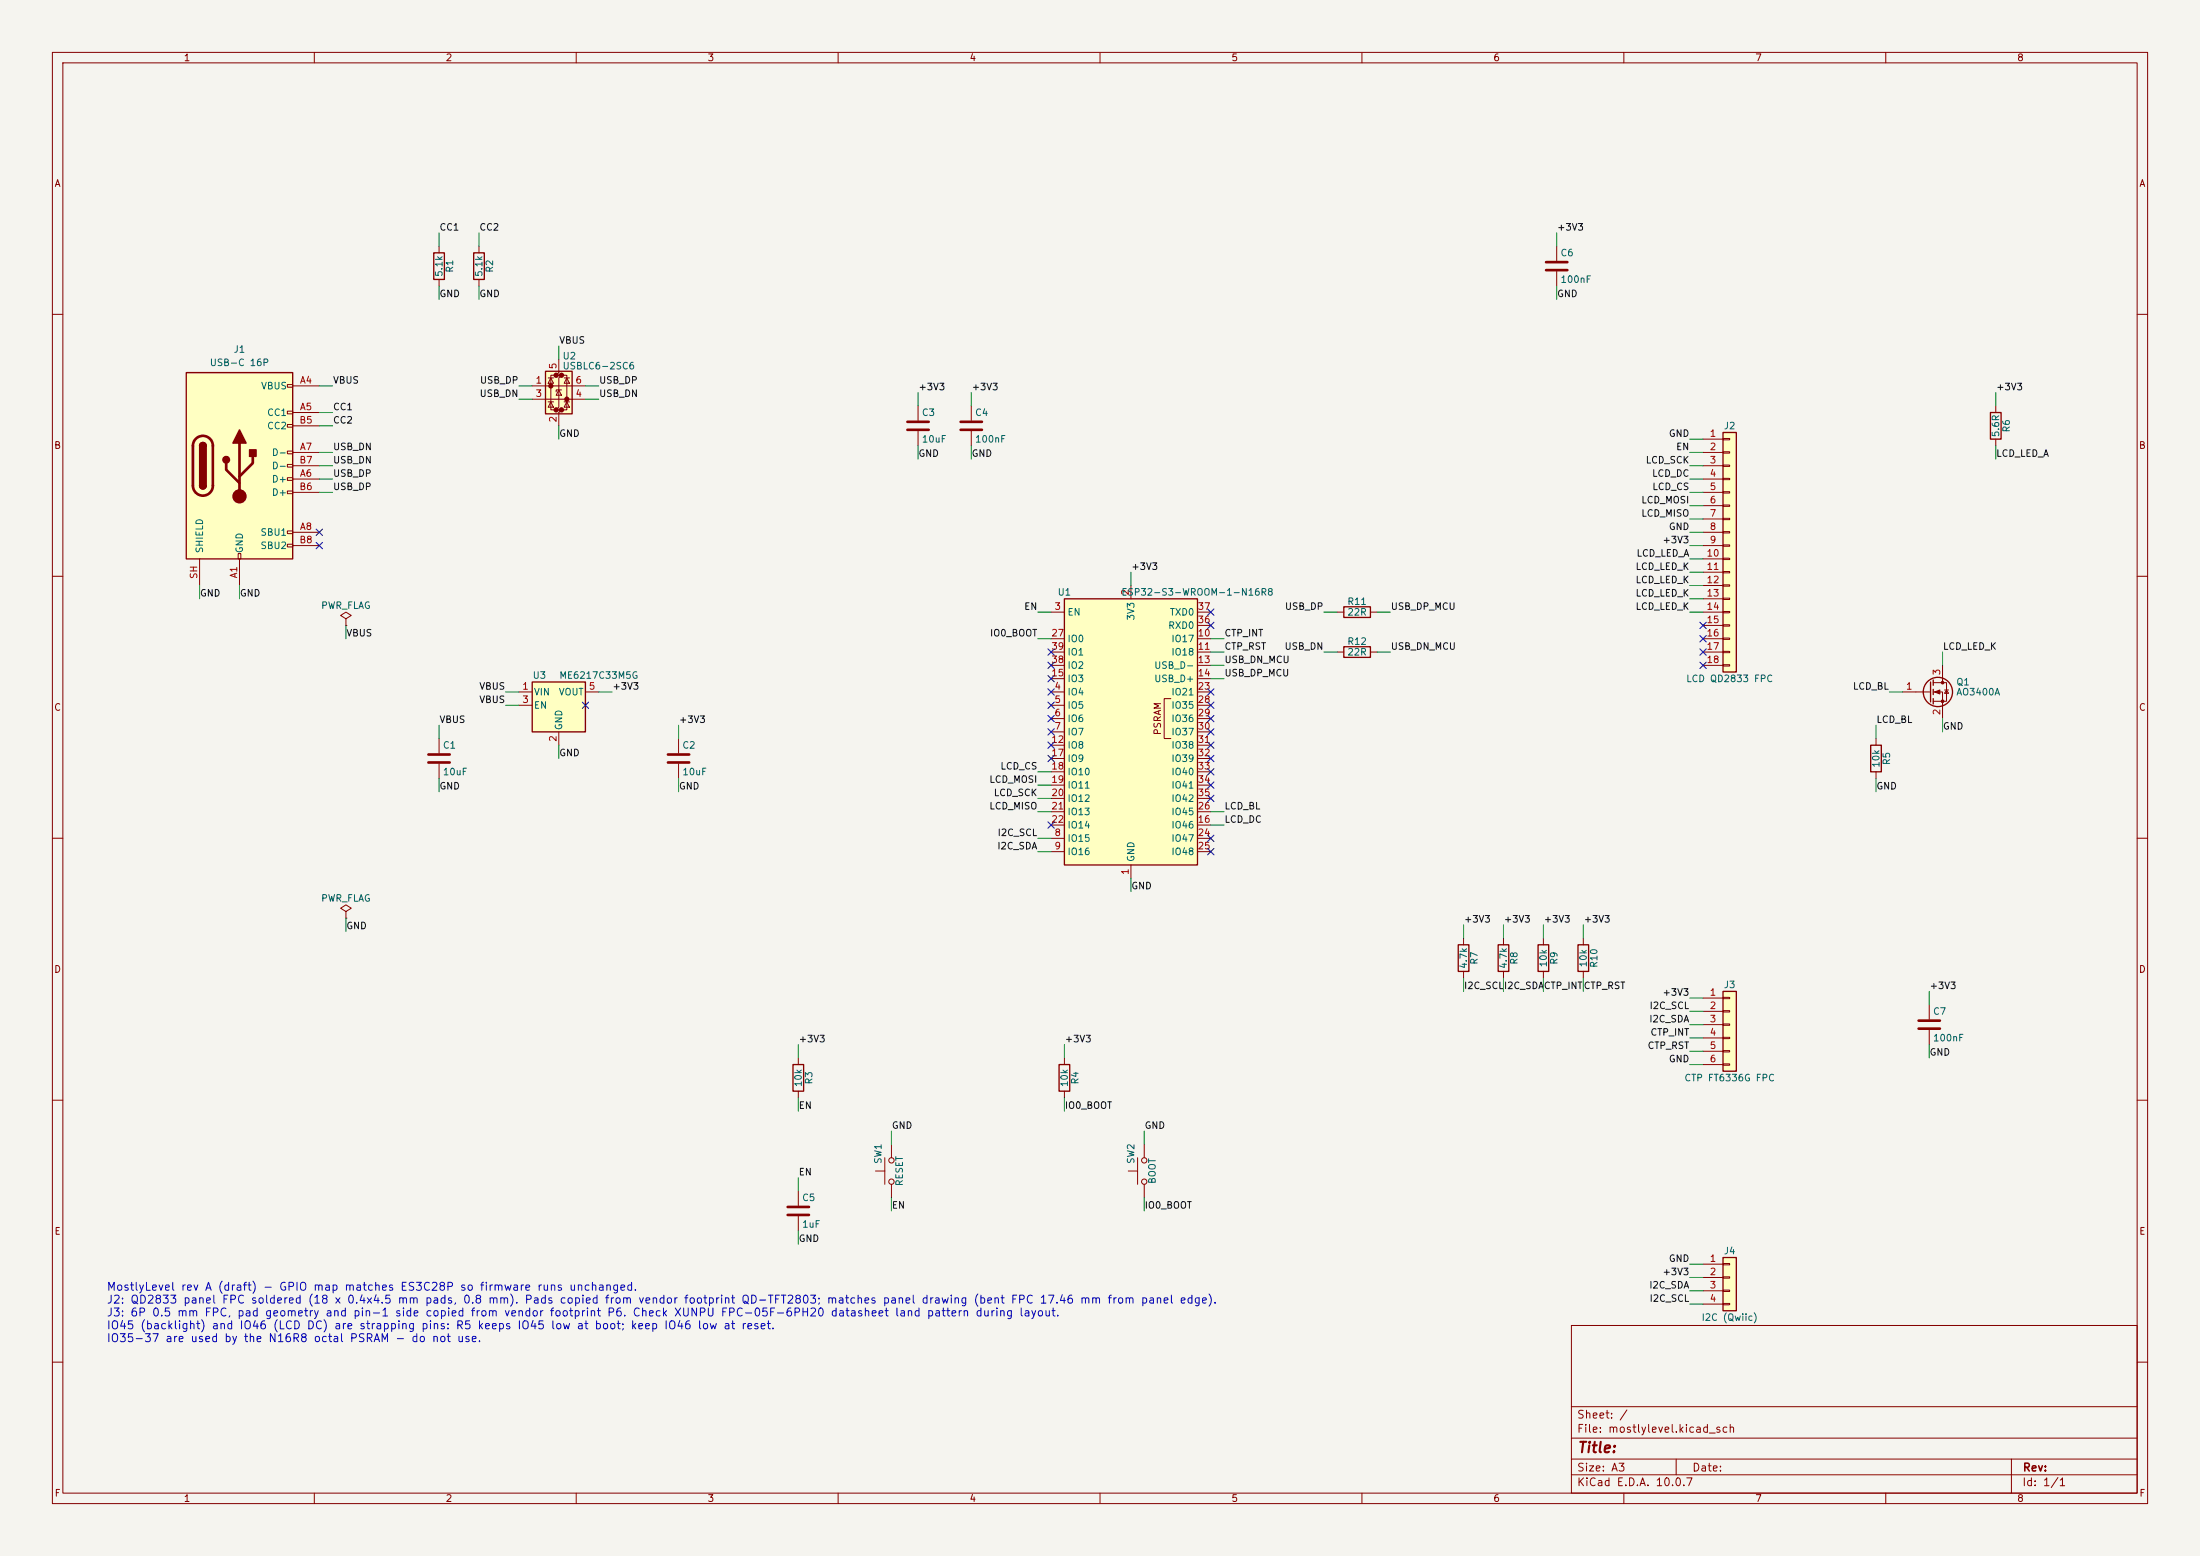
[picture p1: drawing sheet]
<svg xmlns="http://www.w3.org/2000/svg" width="420mm" height="297mm" viewBox="0 0 420 297" stroke-linecap="round" stroke-linejoin="round" font-family="sans-serif">
<path d="M0 0h420v297h-420z" fill="#f5f4ef" stroke="#f5f4ef" stroke-width=".19"/>
<g fill="none" stroke="#840000" stroke-width=".19">
<path d="M10 10h400v277h-400zM12 12h396v273h-396zM60 10v2M110 10v2M160 10v2M210 10v2M260 10v2M310 10v2M360 10v2M297.2 47v2.8M297.2 51.8v2.8M10 60h2"/>
<path d="M408 60h2M10 110h2M408 110h2M10 160h2M408 160h2M10 210h2M408 210h2M300 253h108v32h-108zM10 260h2M300 278.5h108M300 274.5h108M300 268.5h108"/>
<path d="M320 278.5v3M384 278.5v6.5M408 260h2M60 285v2M110 285v2M160 285v2M210 285v2M260 285v2M300 281.5h108M310 285v2M360 285v2"/>
</g>
<path d="M295.1 50h4.1M295.1 51.6h4.1" fill="none" stroke="#840000" stroke-width=".51"/>
<path d="M203.2 114.3h25.4v50.8h-25.4z" fill="#ffffc2"/>
<path d="M203.2 114.3h25.4v50.8h-25.4zM256.5 115.8h5.1v2.1h-5.1zM256.5 123.4h5.1v2.1h-5.1z" fill="none" stroke="#840000" stroke-width=".25"/>
<g fill="none" stroke="#840000" stroke-width=".19">
<path d="M200.7 116.8h2.5M215.9 111.8v2.5M228.6 116.8h2.5M228.6 119.4h2.5M255.3 116.8h1.2M261.6 116.8h1.3M200.7 132.1h2.5M200.7 134.6h2.5M200.7 137.2h2.5M200.7 139.7h2.5M200.7 121.9h2.5M200.7 124.5h2.5"/>
<path d="M200.7 127h2.5M200.7 129.5h2.5M223.5 133.4h-1.3v7.6h1.3M228.6 132.1h2.5M228.6 134.6h2.5M228.6 137.2h2.5M228.6 139.7h2.5M228.6 121.9h2.5M228.6 124.5h2.5M228.6 127h2.5M228.6 129.5h2.5M255.3 124.5h1.2"/>
<path d="M261.6 124.5h1.3M200.7 142.2h2.5M200.7 157.5h2.5M200.7 144.8h2.5M200.7 147.3h2.5M200.7 149.9h2.5M200.7 152.4h2.5M200.7 154.9h2.5M228.6 142.2h2.5M228.6 157.5h2.5M228.6 144.8h2.5M228.6 147.3h2.5"/>
<path d="M228.6 149.9h2.5M228.6 152.4h2.5M228.6 154.9h2.5M200.7 160h2.5M200.7 162.6h2.5M215.9 165.1v2.5M228.6 160h2.5M228.6 162.6h2.5"/>
</g>
<path d="M328.9 82.6h2.6v45.7h-2.6z" fill="#ffffc2"/>
<path d="M328.9 82.6h2.6v45.7h-2.6zM301.2 180.3h2.1v5.1h-2.1z" fill="none" stroke="#840000" stroke-width=".25"/>
<g fill="none" stroke="#840000" stroke-width=".19">
<path d="M175.3 77.5v2.8M185.4 77.5v2.8M175.3 82.3v2.8M185.4 82.3v2.8M325.1 83.8h3.8M325.1 86.4h3.8M325.1 88.9h3.8M325.1 91.4h3.8M325.1 94h3.8M325.1 96.5h3.8M325.1 99.1h3.8M328.9 83.7h1.3v.2h-1.3z"/>
<path d="M328.9 86.2h1.3v.3h-1.3zM328.9 88.8h1.3v.2h-1.3zM328.9 91.3h1.3v.3h-1.3zM328.9 93.9h1.3v.2h-1.3zM328.9 96.4h1.3v.2h-1.3zM328.9 98.9h1.3v.3h-1.3zM325.1 101.6h3.8M325.1 104.1h3.8M325.1 106.7h3.8M325.1 109.2h3.8M325.1 111.8h3.8M325.1 114.3h3.8"/>
<path d="M325.1 116.8h3.8M325.1 119.4h3.8M328.9 101.5h1.3v.2h-1.3zM328.9 104h1.3v.3h-1.3zM328.9 106.6h1.3v.2h-1.3zM328.9 109.1h1.3v.2h-1.3zM328.9 111.6h1.3v.3h-1.3zM328.9 114.2h1.3v.2h-1.3zM328.9 116.7h1.3v.3h-1.3zM328.9 119.3h1.3v.2h-1.3zM325.1 121.9h3.8M325.1 124.5h3.8"/>
<path d="M325.1 127h3.8M328.9 121.8h1.3v.2h-1.3zM328.9 124.3h1.3v.3h-1.3zM328.9 126.9h1.3v.2h-1.3zM302.3 179.1v1.2M302.3 185.4v1.3"/>
</g>
<path d="M173.2 80.5h4.1M173.2 82h4.1M183.4 80.5h4.1M183.4 82h4.1" fill="none" stroke="#840000" stroke-width=".51"/>
<path d="M35.6 71.1h20.3v35.6h-20.3z" fill="#ffffc2"/>
<g fill="none" stroke="#840000" stroke-width=".19">
<path d="M91.4 47v1.3M91.4 53.3v1.3M54.9 73.4h1v.5h-1zM54.9 78.5h1v.5h-1zM55.9 73.7h5.1M55.9 78.7h5.1M54.9 81h1v.5h-1zM54.9 86.1h1v.5h-1zM54.9 88.6h1v.6h-1zM54.9 91.2h1v.5h-1zM54.9 93.7h1v.5h-1zM55.9 91.4h5.1"/>
<path d="M55.9 86.4h5.1M55.9 81.3h5.1M55.9 94h5.1M55.9 88.9h5.1M38.1 106.7v5.1M45.5 105.7h.5v1h-.5zM45.7 106.7v5.1M54.9 101.3h1v.6h-1zM54.9 103.9h1v.5h-1zM55.9 101.6h5.1M55.9 104.1h5.1M66 118.1l1.1-.6-1.1-.7-1 .7 1 .6v1.3"/>
<path d="M66 119.4h.1M83.8 141v2.8M83.8 145.8v2.8M66 174l1.1-.6-1.1-.7-1 .7 1 .6v1.3M66 175.3h.1M279.4 179.1v1.2M287 179.1v1.2M294.6 179.1v1.2M279.4 185.4v1.3M287 185.4v1.3M294.6 185.4v1.3"/>
</g>
<path d="M90.4 48.3h2.1v5h-2.1zM35.6 71.1h20.3v35.6h-20.3zM38.1 85.1a.64 .64 0 0 1 .6-.6 .64 .64 0 0 1 .7 .6M38.1 92.7a.64 .64 0 0 0 .6 .6 .64 .64 0 0 0 .7-.6M278.4 180.3h2v5.1h-2zM286 180.3h2v5.1h-2zM293.6 180.3h2.1v5.1h-2.1z" fill="none" stroke="#840000" stroke-width=".25"/>
<path d="M37.4 83.8a1.9 1.9 0 0 1 2.1-.5 1.9 1.9 0 0 1 1.1 1.8v7.6a1.91 1.91 0 0 1-1.9 1.9 1.91 1.91 0 0 1-1.9-1.9v-7.8l.2-.6zM43.2 88.4v1.3l2.5 2.5M45.7 84.6v10.1M48.3 87.1v1.3l-2.6 2.5M81.8 144h4.1M81.8 145.5h4.1" fill="none" stroke="#840000" stroke-width=".51"/>
<g fill="#840000" stroke="#840000" stroke-width=".25">
<path d="M38.1 85.1h1.3v7.6h-1.3z"/>
<path d="M38.3 84.6a.64 .64 0 0 1 .7-.1 .64 .64 0 0 1 .4 .6h-1.3z"/>
<path d="M38.1 92.7h1.3a.64 .64 0 0 1-.7 .6 .64 .64 0 0 1-.6-.6z"/>
<path d="M45.7 82l1.3 2.6h-2.6z"/>
<path d="M47.6 85.9h1.3v1.2h-1.3z"/>
<circle cx="43.2" cy="87.8" r=".63"/>
</g>
<circle cx="45.7" cy="94.7" r="1.27" fill="#840000" stroke="#840000" stroke-width=".19"/>
<path d="M104.1 70.9h5.1v8.1h-5.1z" fill="#ffffc2"/>
<g fill="#840000" stroke="#840000" stroke-width=".51">
<circle cx="105.2" cy="73.7" r=".25"/>
<circle cx="106.2" cy="71.6" r=".25"/>
<circle cx="106.2" cy="78.2" r=".25"/>
<circle cx="107.2" cy="71.6" r=".25"/>
<circle cx="107.2" cy="78.2" r=".25"/>
<circle cx="108.2" cy="76.2" r=".25"/>
</g>
<g fill="none" stroke="#840000" stroke-width=".19">
<path d="M101.6 73.7h10.2M101.6 76.2h10.2M104.6 76.7h1.1M104.6 72.1h1.1M105.2 72.1l.5 1.1h-1.1zM105.2 76.7l.5 1h-1.1zM106.2 71.6h-1v6.6h1M106.7 68.6v2.5l-.5 .5h1l-.5 .5v5.6l-.5 .5h1l-.5 .5v2.6M106.7 74.4l.5 1h-1zM107.2 74.4h-1v.4M107.2 71.6h1v6.6h-1M107.7 76.7h1"/>
<path d="M107.7 72.1h1M108.2 72.1l.5 1.1h-1zM108.2 76.7l.5 1h-1z"/>
</g>
<path d="M104.1 70.9h5.1v8.1h-5.1z" fill="none" stroke="#840000" stroke-width=".25"/>
<path d="M101.6 130.2h10.2v9.5h-10.2z" fill="#ffffc2"/>
<g fill="none" stroke="#840000" stroke-width=".25">
<path d="M380 78.7h2v5.1h-2zM101.6 130.2h10.2v9.5h-10.2zM368.6 130.2v3.8M369.1 129.8v1M369.1 131.6v1M369.1 133.4v1"/>
<circle cx="370" cy="132.1" r="2.79"/>
</g>
<g fill="none" stroke="#840000" stroke-width=".19">
<path d="M381 77.5v1.2M381 83.8v1.3M99.1 132.1h2.5M99.1 134.6h2.5M106.7 139.7v2.5M111.8 132.1h2.5M363.2 132.1h5.4M369.1 130.3h2.5v3.6h-2.5M369.1 132.1h1.7v5.1M370.8 127v3.3M371.2 131.7h.8M371.6 131.7l.4 .6h-.8z"/>
<path d="M129.5 141v2.8M129.5 145.8v2.8"/>
</g>
<path d="M127.5 144h4.1M127.5 145.5h4.1" fill="none" stroke="#840000" stroke-width=".51"/>
<g fill="#840000" stroke="#840000" stroke-width=".19">
<path d="M369.3 132.1l1-.4v.8z"/>
<circle cx="370.8" cy="130.3" r=".25"/>
<circle cx="370.8" cy="133.9" r=".25"/>
</g>
<path d="M328.9 240h2.6v10.2h-2.6z" fill="#ffffc2"/>
<path d="M82.8 48.3h2v5h-2zM357.1 142.2h2.1v5.1h-2.1zM151.4 203.2h2v5.1h-2zM328.9 240h2.6v10.2h-2.6z" fill="none" stroke="#840000" stroke-width=".25"/>
<g fill="none" stroke="#840000" stroke-width=".19">
<path d="M83.8 47v1.3M83.8 53.3v1.3M358.1 141v1.2M358.1 147.3v1.3M368.3 191.8v2.8M368.3 196.6v2.8M152.4 201.9v1.3M152.4 208.3v1.3M152.4 227.3v2.8M152.4 232.2v2.7M325.1 241.3h3.8M325.1 243.8h3.8"/>
<path d="M325.1 246.4h3.8M325.1 248.9h3.8M328.9 241.2h1.3v.2h-1.3zM328.9 243.7h1.3v.3h-1.3zM328.9 246.3h1.3v.2h-1.3zM328.9 248.8h1.3v.2h-1.3z"/>
</g>
<path d="M366.3 194.8h4M366.3 196.3h4M150.4 230.4h4M150.4 231.9h4" fill="none" stroke="#840000" stroke-width=".51"/>
<path d="M328.9 189.2h2.6v15.3h-2.6z" fill="#ffffc2"/>
<path d="M328.9 189.2h2.6v15.3h-2.6zM202.2 203.2h2v5.1h-2z" fill="none" stroke="#840000" stroke-width=".25"/>
<g fill="none" stroke="#840000" stroke-width=".19">
<path d="M325.1 190.5h3.8M325.1 193h3.8M325.1 195.6h3.8M325.1 198.1h3.8M328.9 190.4h1.3v.2h-1.3zM328.9 192.9h1.3v.3h-1.3zM328.9 195.5h1.3v.2h-1.3zM328.9 198h1.3v.2h-1.3zM170.2 218.4v2.6M203.2 201.9v1.3M203.2 208.3v1.3M218.4 218.4v2.6"/>
<path d="M325.1 200.7h3.8M325.1 203.2h3.8M328.9 200.5h1.3v.3h-1.3zM328.9 203.1h1.3v.2h-1.3zM167.1 223.5h1.8M168.9 221v5.1M170.2 226.1v2.5M215.4 223.5h1.8M217.2 221v5.1M218.4 226.1v2.5"/>
<circle cx="170.2" cy="225.6" r=".51"/>
<circle cx="170.2" cy="221.5" r=".51"/>
<circle cx="218.4" cy="221.5" r=".51"/>
<circle cx="218.4" cy="225.6" r=".51"/>
</g>
<g fill="none" stroke="#009600" stroke-width=".19">
<path d="M83.8 44.5v2.5M83.8 54.6v2.6M91.4 44.5v2.5M91.4 54.6v2.6M297.2 44.5v2.5M297.2 54.6v2.6M61 73.7h2.5M61 78.7h2.5M99.1 76.2h2.5M99.1 73.7h2.5M106.7 66v2.6M111.8 76.2h2.5"/>
<path d="M111.8 73.7h2.5M175.3 74.9v2.6M185.4 74.9v2.6M381 74.9v2.6M61 86.4h2.5M61 81.3h2.5M61 91.4h2.5M61 94h2.5M61 88.9h2.5M106.7 81.3v2.5M175.3 85.1v2.5M185.4 85.1v2.5"/>
<path d="M322.6 86.4h2.5M322.6 91.4h2.5M322.6 94h2.5M322.6 88.9h2.5M322.6 83.8h2.5M322.6 96.5h2.5M322.6 99.1h2.5M381 85.1v2.5M38.1 111.8v2.5M45.7 111.8v2.5M66 119.4v2.5M198.1 116.8h2.6"/>
<path d="M215.9 109.2v2.6M252.7 116.8h2.6M262.9 116.8h2.5M322.6 109.2h2.5M322.6 111.8h2.5M322.6 116.8h2.5M322.6 114.3h2.5M322.6 101.6h2.5M322.6 104.1h2.5M322.6 106.7h2.5M83.8 138.4v2.6M96.5 132.1h2.6"/>
<path d="M96.5 134.6h2.6M114.3 132.1h2.5M129.5 138.4v2.6M198.1 121.9h2.6M231.1 124.5h2.6M231.1 121.9h2.6M231.1 127h2.6M231.1 129.5h2.6M252.7 124.5h2.6M262.9 124.5h2.5M358.1 138.4v2.6M360.7 132.1h2.5"/>
<path d="M370.8 124.5v2.5M370.8 137.2v2.5M83.8 148.6v2.5M106.7 142.2v2.6M129.5 148.6v2.5M198.1 147.3h2.6M198.1 154.9h2.6M198.1 152.4h2.6M198.1 149.9h2.6M231.1 154.9h2.6M231.1 157.5h2.6M358.1 148.6v2.5"/>
<path d="M66 175.3v2.5M198.1 160h2.6M198.1 162.6h2.6M215.9 167.6v2.6M279.4 176.5v2.6M287 176.5v2.6M294.6 176.5v2.6M302.3 176.5v2.6M152.4 199.4v2.5M203.2 199.4v2.5M279.4 186.7v2.5M287 186.7v2.5"/>
<path d="M294.6 186.7v2.5M302.3 186.7v2.5M322.6 198.1h2.5M322.6 195.6h2.5M322.6 193h2.5M322.6 190.5h2.5M368.3 189.2v2.6M368.3 199.4v2.5M152.4 209.6v2.5M170.2 215.9v2.5M203.2 209.6v2.5M218.4 215.9v2.5"/>
<path d="M322.6 203.2h2.5M322.6 200.7h2.5M152.4 224.8v2.5M152.4 234.9v2.6M170.2 228.6v2.5M218.4 228.6v2.5M322.6 246.4h2.5M322.6 248.9h2.5M322.6 243.8h2.5M322.6 241.3h2.5"/>
</g>
<g fill="none" stroke="#000084" stroke-width=".19">
<path d="M60.4 103.5l1.2 1.2M60.4 101l1.2 1.2M61.6 103.5l-1.2 1.2M61.6 101l-1.2 1.2M230.5 116.2l1.2 1.2M230.5 118.8l1.2 1.2M231.7 116.2l-1.2 1.2M231.7 118.8l-1.2 1.2M324.5 118.8l1.2 1.2M325.7 118.8l-1.2 1.2M111.2 134l1.2 1.2M112.4 134l-1.2 1.2"/>
<path d="M200.1 128.9l1.2 1.2M200.1 131.5l1.2 1.2M200.1 134l1.2 1.2M200.1 123.9l1.2 1.2M200.1 126.4l1.2 1.2M200.1 139.1l1.2 1.2M200.1 136.6l1.2 1.2M201.3 128.9l-1.2 1.2M201.3 131.5l-1.2 1.2M201.3 134l-1.2 1.2M201.3 123.9l-1.2 1.2M201.3 126.4l-1.2 1.2"/>
<path d="M201.3 139.1l-1.2 1.2M201.3 136.6l-1.2 1.2M230.5 131.5l1.2 1.2M230.5 134l1.2 1.2M230.5 136.6l1.2 1.2M230.5 139.1l1.2 1.2M231.7 131.5l-1.2 1.2M231.7 134l-1.2 1.2M231.7 136.6l-1.2 1.2M231.7 139.1l-1.2 1.2M324.5 123.9l1.2 1.2M324.5 126.4l1.2 1.2"/>
<path d="M324.5 121.3l1.2 1.2M325.7 123.9l-1.2 1.2M325.7 126.4l-1.2 1.2M325.7 121.3l-1.2 1.2M200.1 156.9l1.2 1.2M200.1 144.2l1.2 1.2M200.1 141.6l1.2 1.2M201.3 156.9l-1.2 1.2M201.3 144.2l-1.2 1.2M201.3 141.6l-1.2 1.2M230.5 159.4l1.2 1.2M230.5 151.8l1.2 1.2"/>
<path d="M230.5 149.3l1.2 1.2M230.5 141.6l1.2 1.2M230.5 144.2l1.2 1.2M230.5 146.7l1.2 1.2M231.7 159.4l-1.2 1.2M231.7 151.8l-1.2 1.2M231.7 149.3l-1.2 1.2M231.7 141.6l-1.2 1.2M231.7 144.2l-1.2 1.2M231.7 146.7l-1.2 1.2M230.5 162l1.2 1.2M231.7 162l-1.2 1.2"/>
</g>
<text font-size="2" fill="#840000" x="301" y="277.8">Title:</text>
<g font-size="1.5" fill="#0000c2">
<text x="20.3" y="246.7">MostlyLevel rev A (draft) - GPIO map matches ES3C28P so firmware runs unchanged.</text>
<text x="20.3" y="249.2">J2: QD2833 panel FPC soldered (18 x 0.4x4.5 mm pads, 0.8 mm). Pads copied from vendor footprint QD-TFT2803; matches panel drawing (bent FPC 17.46 mm from panel edge).</text>
<text x="20.3" y="251.6">J3: 6P 0.5 mm FPC, pad geometry and pin-1 side copied from vendor footprint P6. Check XUNPU FPC-05F-6PH20 datasheet land pattern during layout.</text>
<text x="20.3" y="254.1">IO45 (backlight) and IO46 (LCD DC) are strapping pins: R5 keeps IO45 low at boot; keep IO46 low at reset.</text>
<text x="20.3" y="256.6">IO35-37 are used by the N16R8 octal PSRAM - do not use.</text>
</g>
<g font-size="1.5" fill="#840000">
<text x="300.9" y="273.8">File: mostlylevel.kicad_sch</text>
<text x="300.9" y="271.1">Sheet: /</text>
<text x="300.9" y="281.2">Size: A3</text>
<text x="322.9" y="281.2">Date:</text>
<text x="386" y="281.2">Rev:</text>
<text x="300.9" y="284">KiCad E.D.A. 10.0.7</text>
<text x="385.9" y="284">Id: 1/1</text>
</g>
<g font-size="1.3" fill="#840000">
<text x="35" y="12">1</text>
<text x="85" y="12">2</text>
<text x="135" y="12">3</text>
<text x="185" y="12">4</text>
<text x="235" y="12">5</text>
<text x="285" y="12">6</text>
<text x="335" y="12">7</text>
<text x="385" y="12">8</text>
<text x="10.3" y="36">A</text>
<text x="408.3" y="36">A</text>
<text x="10.2" y="86">B</text>
<text x="408.2" y="86">B</text>
<text x="10.2" y="136">C</text>
<text x="408.2" y="136">C</text>
<text x="221.9" y="140.4" transform="rotate(-90 221.9 140.4)">PSRAM</text>
<text x="10.2" y="186">D</text>
<text x="408.2" y="186">D</text>
<text x="10.3" y="236">E</text>
<text x="408.3" y="236">E</text>
<text x="10.3" y="286">F</text>
<text x="35" y="287">1</text>
<text x="85" y="287">2</text>
<text x="135" y="287">3</text>
<text x="185" y="287">4</text>
<text x="235" y="287">5</text>
<text x="285" y="287">6</text>
<text x="335" y="287">7</text>
<text x="385" y="287">8</text>
<text x="408.3" y="286">F</text>
</g>
<g font-size="1.3" fill="#0f0f0f">
<text x="83.8" y="44.3">CC1</text>
<text x="91.4" y="44.3">CC2</text>
<text x="297.2" y="44.3">+3V3</text>
<text x="83.8" y="57">GND</text>
<text x="91.4" y="57">GND</text>
<text x="297.2" y="57">GND</text>
<text x="106.7" y="65.9">VBUS</text>
<text x="63.5" y="73.5">VBUS</text>
<text x="91.5" y="76.1">USB_DN</text>
<text x="91.5" y="73.5">USB_DP</text>
<text x="114.3" y="73.5">USB_DP</text>
<text x="114.3" y="76.1">USB_DN</text>
<text x="175.2" y="74.8">+3V3</text>
<text x="185.4" y="74.8">+3V3</text>
<text x="381" y="74.8">+3V3</text>
<text x="63.5" y="78.6">CC1</text>
<text x="63.5" y="81.2">CC2</text>
<text x="106.7" y="83.7">GND</text>
<text x="318.5" y="83.7">GND</text>
<text x="63.5" y="88.8">USB_DN</text>
<text x="63.5" y="86.2">USB_DN</text>
<text x="175.2" y="87.5">GND</text>
<text x="185.4" y="87.5">GND</text>
<text x="314.1" y="88.8">LCD_SCK</text>
<text x="319.9" y="86.2">EN</text>
<text x="381" y="87.5">LCD_LED_A</text>
<text x="63.5" y="93.9">USB_DP</text>
<text x="63.5" y="91.3">USB_DP</text>
<text x="315.3" y="91.3">LCD_DC</text>
<text x="315.3" y="93.9">LCD_CS</text>
<text x="313.2" y="98.9">LCD_MISO</text>
<text x="313.2" y="96.4">LCD_MOSI</text>
<text x="318.5" y="101.5">GND</text>
<text x="312.3" y="106.6">LCD_LED_A</text>
<text x="317.3" y="104">+3V3</text>
<text x="215.9" y="109.1">+3V3</text>
<text x="312.1" y="109.1">LCD_LED_K</text>
<text x="312.1" y="111.6">LCD_LED_K</text>
<text x="38.1" y="114.2">GND</text>
<text x="45.7" y="114.2">GND</text>
<text x="195.4" y="116.7">EN</text>
<text x="245.2" y="116.7">USB_DP</text>
<text x="265.4" y="116.7">USB_DP_MCU</text>
<text x="312.1" y="114.2">LCD_LED_K</text>
<text x="312.1" y="116.7">LCD_LED_K</text>
<text x="66" y="121.8">VBUS</text>
<text x="188.9" y="121.8">IO0_BOOT</text>
<text x="233.7" y="121.8">CTP_INT</text>
<text x="233.7" y="124.3">CTP_RST</text>
<text x="245.1" y="124.3">USB_DN</text>
<text x="265.4" y="124.3">USB_DN_MCU</text>
<text x="370.8" y="124.3">LCD_LED_K</text>
<text x="91.4" y="132">VBUS</text>
<text x="116.8" y="132">+3V3</text>
<text x="233.7" y="126.9">USB_DN_MCU</text>
<text x="233.7" y="129.4">USB_DP_MCU</text>
<text x="353.6" y="132">LCD_BL</text>
<text x="91.4" y="134.5">VBUS</text>
<text x="83.8" y="138.3">VBUS</text>
<text x="129.5" y="138.3">+3V3</text>
<text x="358.1" y="138.3">LCD_BL</text>
<text x="370.8" y="139.6">GND</text>
<text x="106.7" y="144.7">GND</text>
<text x="188.8" y="149.7">LCD_MOSI</text>
<text x="190.9" y="147.2">LCD_CS</text>
<text x="83.8" y="151">GND</text>
<text x="129.5" y="151">GND</text>
<text x="188.8" y="154.8">LCD_MISO</text>
<text x="189.6" y="152.3">LCD_SCK</text>
<text x="233.7" y="154.8">LCD_BL</text>
<text x="358.1" y="151">GND</text>
<text x="190.3" y="159.9">I2C_SCL</text>
<text x="233.7" y="157.4">LCD_DC</text>
<text x="190.3" y="162.4">I2C_SDA</text>
<text x="215.9" y="170.1">GND</text>
<text x="66" y="177.7">GND</text>
<text x="279.4" y="176.4">+3V3</text>
<text x="287" y="176.4">+3V3</text>
<text x="294.6" y="176.4">+3V3</text>
<text x="302.2" y="176.4">+3V3</text>
<text x="279.4" y="189.1">I2C_SCLI2C_SDACTP_INTCTP_RST</text>
<text x="317.3" y="190.4">+3V3</text>
<text x="368.3" y="189.1">+3V3</text>
<text x="314.7" y="195.5">I2C_SDA</text>
<text x="314.8" y="192.9">I2C_SCL</text>
<text x="315" y="198">CTP_INT</text>
<text x="152.4" y="199.3">+3V3</text>
<text x="203.2" y="199.3">+3V3</text>
<text x="314.4" y="200.5">CTP_RST</text>
<text x="318.5" y="203.1">GND</text>
<text x="368.3" y="201.8">GND</text>
<text x="152.4" y="212">EN</text>
<text x="170.2" y="215.8">GND</text>
<text x="203.2" y="212">IO0_BOOT</text>
<text x="218.4" y="215.8">GND</text>
<text x="152.4" y="224.7">EN</text>
<text x="170.2" y="231">EN</text>
<text x="218.4" y="231">IO0_BOOT</text>
<text x="152.4" y="237.4">GND</text>
<text x="317.3" y="243.7">+3V3</text>
<text x="318.5" y="241.2">GND</text>
<text x="314.7" y="246.3">I2C_SDA</text>
<text x="314.8" y="248.8">I2C_SCL</text>
</g>
<g font-size="1.3" fill="#006464">
<text x="84.8" y="53" transform="rotate(-90 84.8 53)">5.1k</text>
<text x="86.8" y="52.2" transform="rotate(-90 86.8 52.2)">R1</text>
<text x="92.4" y="53" transform="rotate(-90 92.4 53)">5.1k</text>
<text x="94.4" y="52.2" transform="rotate(-90 94.4 52.2)">R2</text>
<text x="297.8" y="49.2">C6</text>
<text x="297.8" y="54.3">100nF</text>
<text x="39.9" y="70.2">USB-C 16P</text>
<text x="44.5" y="67.6">J1</text>
<text x="107.3" y="68.9">U2</text>
<text x="107.3" y="70.8">USBLC6-2SC6</text>
<text x="49.7" y="74.6">VBUS</text>
<text x="50.9" y="79.7">CC1</text>
<text x="50.9" y="82.2">CC2</text>
<text x="175.9" y="79.7">C3</text>
<text x="186" y="79.7">C4</text>
<text x="329" y="82.2">J2</text>
<text x="382" y="83.6" transform="rotate(-90 382 83.6)">5.6R</text>
<text x="384" y="82.6" transform="rotate(-90 384 82.6)">R6</text>
<text x="51.8" y="87.3">D-</text>
<text x="51.8" y="89.9">D-</text>
<text x="175.9" y="84.8">10uF</text>
<text x="186" y="84.8">100nF</text>
<text x="51.8" y="92.4">D+</text>
<text x="51.8" y="94.9">D+</text>
<text x="39.1" y="105.7" transform="rotate(-90 39.1 105.7)">SHIELD</text>
<text x="46.7" y="105.7" transform="rotate(-90 46.7 105.7)">GND</text>
<text x="49.6" y="102.6">SBU1</text>
<text x="49.6" y="105.1">SBU2</text>
<text x="201.8" y="114">U1</text>
<text x="214" y="114">ESP32-S3-WROOM-1-N16R8</text>
<text x="61.2" y="116.5">PWR_FLAG</text>
<text x="203.7" y="117.8">EN</text>
<text x="216.9" y="118.5" transform="rotate(-90 216.9 118.5)">3V3</text>
<text x="223.2" y="117.8">TXD0</text>
<text x="257.1" y="115.8">R11</text>
<text x="257.1" y="117.8">22R</text>
<text x="203.7" y="122.9">IO0</text>
<text x="203.7" y="125.4">IO1</text>
<text x="222.9" y="120.3">RXD0</text>
<text x="223.5" y="122.9">IO17</text>
<text x="223.5" y="125.4">IO18</text>
<text x="257.1" y="123.4">R12</text>
<text x="257.1" y="125.4">22R</text>
<text x="101.6" y="129.9">U3</text>
<text x="106.7" y="129.9">ME6217C33M5G</text>
<text x="203.7" y="130.5">IO3</text>
<text x="203.7" y="128">IO2</text>
<text x="220.2" y="128">USB_D-</text>
<text x="220.2" y="130.5">USB_D+</text>
<text x="321.8" y="130.5">LCD QD2833 FPC</text>
<text x="373.4" y="131.1">Q1</text>
<text x="101.8" y="133">VIN</text>
<text x="101.8" y="135.6">EN</text>
<text x="106.6" y="133">VOUT</text>
<text x="203.7" y="133">IO4</text>
<text x="203.7" y="135.6">IO5</text>
<text x="223.5" y="133">IO21</text>
<text x="223.5" y="135.6">IO35</text>
<text x="373.4" y="133">AO3400A</text>
<text x="84.4" y="143.2">C1</text>
<text x="107.6" y="139.5" transform="rotate(-90 107.6 139.5)">GND</text>
<text x="130.2" y="143.2">C2</text>
<text x="203.7" y="138.1">IO6</text>
<text x="203.7" y="140.7">IO7</text>
<text x="203.7" y="143.2">IO8</text>
<text x="223.5" y="138.1">IO36</text>
<text x="223.5" y="140.7">IO37</text>
<text x="223.5" y="143.2">IO38</text>
<text x="84.4" y="148.3">10uF</text>
<text x="130.2" y="148.3">10uF</text>
<text x="203.7" y="145.7">IO9</text>
<text x="203.7" y="148.3">IO10</text>
<text x="223.5" y="145.7">IO39</text>
<text x="223.5" y="148.3">IO40</text>
<text x="359.1" y="146.6" transform="rotate(-90 359.1 146.6)">10k</text>
<text x="361.1" y="146.1" transform="rotate(-90 361.1 146.1)">R5</text>
<text x="203.7" y="150.8">IO11</text>
<text x="203.7" y="153.4">IO12</text>
<text x="203.7" y="155.9">IO13</text>
<text x="223.5" y="155.9">IO45</text>
<text x="223.5" y="150.8">IO41</text>
<text x="223.5" y="153.4">IO42</text>
<text x="203.7" y="161">IO15</text>
<text x="203.7" y="158.4">IO14</text>
<text x="223.5" y="158.4">IO46</text>
<text x="223.5" y="161">IO47</text>
<text x="203.7" y="163.5">IO16</text>
<text x="216.9" y="164.6" transform="rotate(-90 216.9 164.6)">GND</text>
<text x="223.5" y="163.5">IO48</text>
<text x="61.2" y="172.4">PWR_FLAG</text>
<text x="280.4" y="185" transform="rotate(-90 280.4 185)">4.7k</text>
<text x="282.4" y="184.2" transform="rotate(-90 282.4 184.2)">R7</text>
<text x="288" y="185" transform="rotate(-90 288 185)">4.7k</text>
<text x="290" y="184.2" transform="rotate(-90 290 184.2)">R8</text>
<text x="295.6" y="184.7" transform="rotate(-90 295.6 184.7)">10k</text>
<text x="297.6" y="184.2" transform="rotate(-90 297.6 184.2)">R9</text>
<text x="303.2" y="184.7" transform="rotate(-90 303.2 184.7)">10k</text>
<text x="305.3" y="184.9" transform="rotate(-90 305.3 184.9)">R10</text>
<text x="329" y="188.9">J3</text>
<text x="368.9" y="194">C7</text>
<text x="368.9" y="199.1">100nF</text>
<text x="153.4" y="207.6" transform="rotate(-90 153.4 207.6)">10k</text>
<text x="155.4" y="207.1" transform="rotate(-90 155.4 207.1)">R3</text>
<text x="204.2" y="207.6" transform="rotate(-90 204.2 207.6)">10k</text>
<text x="206.2" y="207.1" transform="rotate(-90 206.2 207.1)">R4</text>
<text x="321.5" y="206.7">CTP FT6336G FPC</text>
<text x="168.6" y="222.3" transform="rotate(-90 168.6 222.3)">SW1</text>
<text x="172.7" y="226.5" transform="rotate(-90 172.7 226.5)">RESET</text>
<text x="216.9" y="222.3" transform="rotate(-90 216.9 222.3)">SW2</text>
<text x="220.9" y="226.1" transform="rotate(-90 220.9 226.1)">BOOT</text>
<text x="153" y="229.6">C5</text>
<text x="153" y="234.6">1uF</text>
<text x="329" y="239.7">J4</text>
<text x="324.7" y="252.4">I2C (Qwiic)</text>
</g>
<g font-size="1.3" fill="#a90000">
<text x="106.5" y="70.6" transform="rotate(-90 106.5 70.6)">5</text>
<text x="57.1" y="73.5">A4</text>
<text x="102.1" y="73.5">1</text>
<text x="102.1" y="76.1">3</text>
<text x="109.8" y="76.1">4</text>
<text x="109.8" y="73.5">6</text>
<text x="57.1" y="81.1">B5</text>
<text x="57.1" y="78.6">A5</text>
<text x="106.5" y="80.7" transform="rotate(-90 106.5 80.7)">2</text>
<text x="326.3" y="83.7">1</text>
<text x="57.1" y="88.8">B7</text>
<text x="57.1" y="86.2">A7</text>
<text x="326.3" y="86.2">2</text>
<text x="326.3" y="88.8">3</text>
<text x="57.1" y="93.8">B6</text>
<text x="57.1" y="91.3">A6</text>
<text x="326.3" y="91.3">4</text>
<text x="326.3" y="93.8">5</text>
<text x="57.1" y="101.5">A8</text>
<text x="326.3" y="96.4">6</text>
<text x="326.3" y="98.9">7</text>
<text x="326.3" y="101.5">8</text>
<text x="57.1" y="104">B8</text>
<text x="325.7" y="106.5">10</text>
<text x="326.3" y="104">9</text>
<text x="38" y="110.6" transform="rotate(-90 38 110.6)">SH</text>
<text x="45.6" y="110.5" transform="rotate(-90 45.6 110.5)">A1</text>
<text x="215.8" y="113.8" transform="rotate(-90 215.8 113.8)">2</text>
<text x="325.7" y="109.1">11</text>
<text x="325.7" y="111.6">12</text>
<text x="201.2" y="116.7">3</text>
<text x="228.5" y="119.2">36</text>
<text x="228.5" y="116.7">37</text>
<text x="325.7" y="114.2">13</text>
<text x="325.7" y="116.7">14</text>
<text x="325.7" y="119.2">15</text>
<text x="200.6" y="121.8">27</text>
<text x="200.6" y="124.3">39</text>
<text x="228.5" y="121.8">10</text>
<text x="228.5" y="124.3">11</text>
<text x="325.7" y="121.8">16</text>
<text x="325.7" y="124.3">17</text>
<text x="99.6" y="131.9">1</text>
<text x="112.3" y="131.9">5</text>
<text x="200.6" y="129.4">15</text>
<text x="200.6" y="126.9">38</text>
<text x="201.2" y="131.9">4</text>
<text x="228.5" y="126.9">13</text>
<text x="228.5" y="129.4">14</text>
<text x="228.5" y="131.9">23</text>
<text x="325.7" y="126.9">18</text>
<text x="363.8" y="131.9">1</text>
<text x="370.7" y="129" transform="rotate(-90 370.7 129)">3</text>
<text x="99.6" y="134.5">3</text>
<text x="201.2" y="134.5">5</text>
<text x="201.2" y="137">6</text>
<text x="228.5" y="134.5">28</text>
<text x="228.5" y="137">29</text>
<text x="370.7" y="136.6" transform="rotate(-90 370.7 136.6)">2</text>
<text x="106.5" y="141.7" transform="rotate(-90 106.5 141.7)">2</text>
<text x="200.6" y="142.1">12</text>
<text x="201.2" y="139.6">7</text>
<text x="228.5" y="139.6">30</text>
<text x="228.5" y="142.1">31</text>
<text x="200.6" y="144.6">17</text>
<text x="200.6" y="147.2">18</text>
<text x="200.6" y="149.7">19</text>
<text x="228.5" y="144.6">32</text>
<text x="228.5" y="147.2">33</text>
<text x="228.5" y="149.7">34</text>
<text x="200.6" y="152.3">20</text>
<text x="200.6" y="154.8">21</text>
<text x="228.5" y="154.8">26</text>
<text x="228.5" y="152.3">35</text>
<text x="200.6" y="157.3">22</text>
<text x="201.2" y="159.9">8</text>
<text x="228.5" y="157.3">16</text>
<text x="228.5" y="159.9">24</text>
<text x="201.2" y="162.4">9</text>
<text x="215.8" y="167.1" transform="rotate(-90 215.8 167.1)">1</text>
<text x="228.5" y="162.4">25</text>
<text x="326.3" y="190.4">1</text>
<text x="326.3" y="192.9">2</text>
<text x="326.3" y="195.4">3</text>
<text x="326.3" y="198">4</text>
<text x="326.3" y="200.5">5</text>
<text x="326.3" y="203.1">6</text>
<text x="326.3" y="241.2">1</text>
<text x="326.3" y="243.7">2</text>
<text x="326.3" y="246.2">3</text>
<text x="326.3" y="248.8">4</text>
</g>
</svg>
